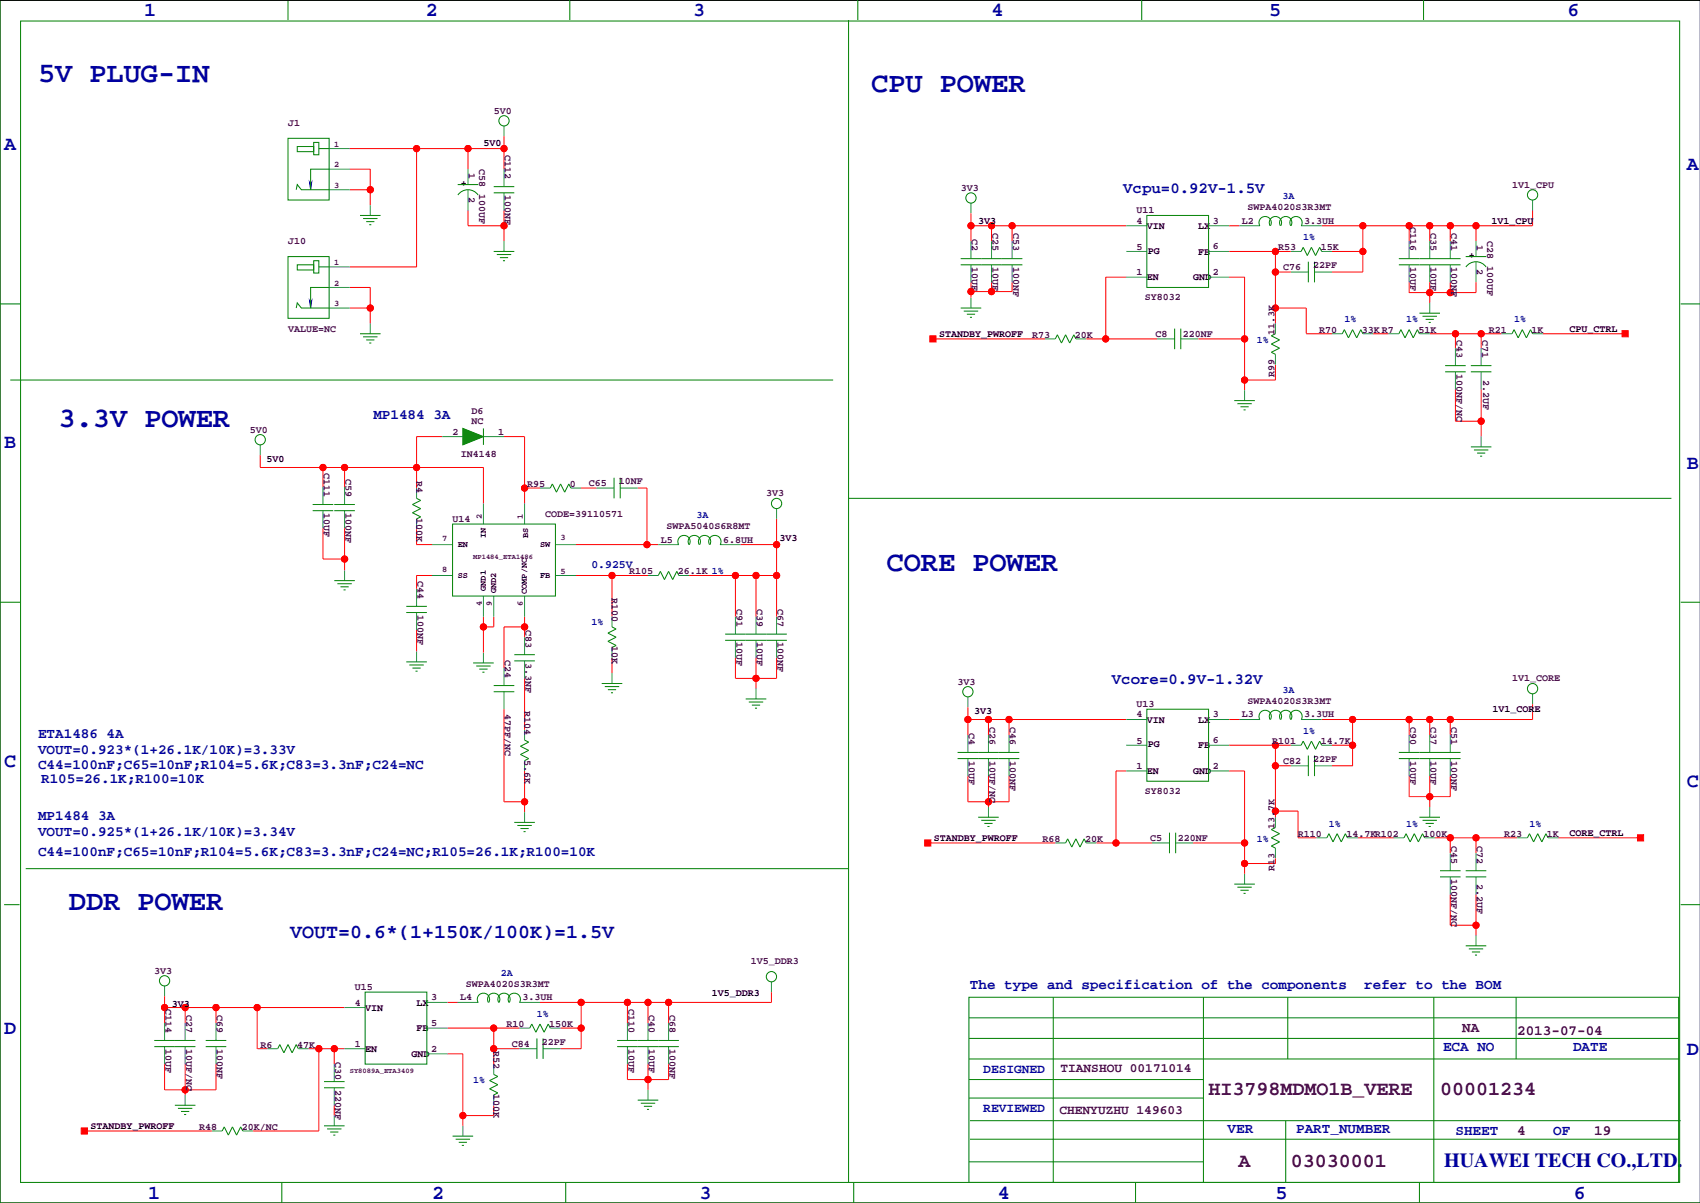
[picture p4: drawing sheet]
<svg xmlns="http://www.w3.org/2000/svg" width="420mm" height="297mm" viewBox="0 0 420 297" stroke-linecap="round" stroke-linejoin="round" font-family="sans-serif">
<path d="M419.9 .1h-419.9v296.9h419.9" fill="none" stroke="#000" stroke-width=".25"/>
<g fill="none" stroke="#f00" stroke-width=".25">
<path d="M86.4 36.7h38.1M102.9 36.7v29.2h-16.5M115.6 36.7v5.1M124.5 33.6v8.2M86.4 41.8h5v8.9M86.4 46.8h5M115.6 51.9v3.8h8.9M124.5 51.9v7.6M239.8 55.7h38.3M239.8 52.7v6.8M244.9 55.7v3.8M249.9 55.7v3.8"/>
<path d="M303.5 55.7h2.6M336.5 55.7v11.5h-7.6M348 55.7v3.8M353.1 55.7v3.8M358.1 55.7v3.8M364.5 55.7v3.8M378.5 51.9v3.8h-52.1M86.4 71h5v8.9M86.4 76.1h5M239.8 69.7v3.8M244.9 69.7v2.3M249.9 69.7v2.3h-10.1"/>
<path d="M278.1 68.4h-5.1v15.3M303.5 62.1h15.3M303.5 68.4h3.8v28M315 67.2h3.8M315 76.1h7.6v6.3h6.3M315 62.1v17.8M328.9 62.1h7.6M348 69.7v2.5h16.5v-2.5M353.1 69.7v5.1M358.1 69.7v2.5M230.4 83.7h27.7M268.2 83.7h17.6"/>
<path d="M295.9 83.7h11.4M315 90v3.8h-7.7M339.1 82.4h3.8M353.1 82.4h17.7M359.4 82.4v3.6M359.4 96.1v7.9h6.4M365.8 82.4v3.6M365.8 96.1v11.7M381 82.4h20.3M64.3 112.4v3h55.1v8.9M79.8 115.4v4.9M85.1 115.4v4.9"/>
<path d="M109.2 107.8h-6.3v12.7M124.5 107.8h5v16.5M79.8 130.4v7.6h5.3M85.1 130.4v10.4M102.9 130.7v3.8h3.8M129.5 120.5h3.8M142.2 134.5h20.4M143.5 120.5h3.8M157.5 120.5h2.3v14M182.9 134.5h8.9M191.8 128.1v24.2M102.9 155.6v5.3"/>
<path d="M106.7 142.1h-3.8v3.3M119.4 152.3v8.8M121.9 152.3v2.5h-2.5M129.5 152.3v5M129.5 154.8h-5v10.2M142.2 142.1h17.8M151.1 142.1v10.2M170.2 142.1h21.6M181.6 142.1v10.2M186.7 142.1v10.2M124.5 175.1v22.9h5M129.5 167.5v12.7"/>
<path d="M151.1 162.4v3.8M181.6 162.4v5.1h10.2v-5.1M186.7 162.4v7.6M239 174.6v6.9M239 177.7h39.1M244.1 177.7v3.8M249.2 177.7v3.8M303.5 177.7h2.6M334 177.7v11.4h-5.1M348 177.7v3.8M353.1 177.7v3.8M358.1 177.7v3.8"/>
<path d="M378.5 173.8v3.9h-52.1M129.5 190.4v10.1M239 191.6v6.4h10.2v-6.4M244.1 191.6v7.6M278.1 190.4h-2.5v17.7M303.5 190.4h3.8v25.4M303.5 184h15.3M315 184v17.8M315 189.1h3.8M328.9 184h5.1M348 191.6v5.1h10.1v-5.1M353.1 191.6v7.6"/>
<path d="M229.1 208.1h31.5M270.8 208.1h13.7M294.6 208.1h12.7M315 200.3h5.5v6.6h4.6M315 211.9v1.3h-7.7M335.3 206.9h8.9M354.3 206.9h20.3M358.1 206.9v3.8M364.5 206.9v3.8M384.8 206.9h20.3M358.1 220.8v7.7h6.4M364.5 220.8v10.2"/>
<path d="M40.6 246v6.6M40.6 248.8h44.5M45.7 248.8v3.8M53.3 248.8v3.8M63.5 248.8v10.1h2.5M76.2 258.9h8.9M78.7 258.9v20.4h-16.2M82.5 258.9v3.8M110.5 253.9h17.8M110.5 247.5h2.5M121.9 253.9v8.8M121.9 258.9h6.4"/>
<path d="M138.4 253.9h5.1M143.5 247.5v11.4h-5.1M154.9 247.5v5.1M160 247.5v5.1M165.1 247.5v5.1M190.5 245v2.5h-57.2M20.8 279.3h31.5M40.6 262.7v6.4h12.7v-6.4M45.7 262.7v7.7M82.5 272.9v2.5M110.5 260.2h3.8v17.8M121.9 272.9v2.5h-7.6"/>
<path d="M154.9 262.7v3.9h10.2v-3.9M160 262.7v6.4"/>
<circle cx="102.9" cy="36.7" r=".76"/>
<circle cx="115.6" cy="36.7" r=".76"/>
<circle cx="124.5" cy="36.7" r=".76"/>
<circle cx="91.4" cy="46.8" r=".76"/>
<circle cx="124.5" cy="55.7" r=".76"/>
<circle cx="239.8" cy="55.7" r=".76"/>
<circle cx="244.9" cy="55.7" r=".76"/>
<circle cx="249.9" cy="55.7" r=".76"/>
<circle cx="336.6" cy="55.7" r=".76"/>
<circle cx="348" cy="55.7" r=".76"/>
<circle cx="353.1" cy="55.7" r=".76"/>
<circle cx="358.1" cy="55.7" r=".76"/>
<circle cx="364.5" cy="55.7" r=".76"/>
<circle cx="91.4" cy="76.1" r=".76"/>
<circle cx="239.8" cy="72" r=".76"/>
<circle cx="244.9" cy="72" r=".76"/>
<circle cx="315" cy="67.2" r=".76"/>
<circle cx="315" cy="76.1" r=".76"/>
<circle cx="315" cy="62.1" r=".76"/>
<circle cx="336.6" cy="62.1" r=".76"/>
<circle cx="353.1" cy="72.2" r=".76"/>
<circle cx="358.1" cy="72.2" r=".76"/>
<circle cx="273.1" cy="83.7" r=".76"/>
<circle cx="307.3" cy="83.7" r=".76"/>
<circle cx="307.3" cy="93.8" r=".76"/>
<circle cx="359.4" cy="82.4" r=".76"/>
<circle cx="365.8" cy="82.4" r=".76"/>
<circle cx="79.8" cy="115.4" r=".76"/>
<circle cx="85.1" cy="115.4" r=".76"/>
<circle cx="102.9" cy="115.4" r=".76"/>
<circle cx="365.8" cy="104" r=".76"/>
<circle cx="85.1" cy="138" r=".76"/>
<circle cx="129.5" cy="120.5" r=".76"/>
<circle cx="159.8" cy="134.5" r=".76"/>
<circle cx="191.8" cy="134.5" r=".76"/>
<circle cx="119.4" cy="154.8" r=".76"/>
<circle cx="129.5" cy="154.8" r=".76"/>
<circle cx="151.1" cy="142.1" r=".76"/>
<circle cx="181.6" cy="142.1" r=".76"/>
<circle cx="186.7" cy="142.1" r=".76"/>
<circle cx="191.8" cy="142.1" r=".76"/>
<circle cx="186.7" cy="167.5" r=".76"/>
<circle cx="239" cy="177.7" r=".76"/>
<circle cx="244.1" cy="177.7" r=".76"/>
<circle cx="249.2" cy="177.7" r=".76"/>
<circle cx="334" cy="177.7" r=".76"/>
<circle cx="348" cy="177.7" r=".76"/>
<circle cx="353.1" cy="177.7" r=".76"/>
<circle cx="358.1" cy="177.7" r=".76"/>
<circle cx="129.5" cy="198" r=".76"/>
<circle cx="244.1" cy="198" r=".76"/>
<circle cx="315" cy="184" r=".76"/>
<circle cx="315" cy="189.1" r=".76"/>
<circle cx="334" cy="184" r=".76"/>
<circle cx="353.1" cy="196.7" r=".76"/>
<circle cx="275.6" cy="208.1" r=".76"/>
<circle cx="307.3" cy="208.1" r=".76"/>
<circle cx="307.3" cy="213.2" r=".76"/>
<circle cx="315" cy="200.3" r=".76"/>
<circle cx="358.1" cy="206.9" r=".76"/>
<circle cx="364.5" cy="206.9" r=".76"/>
<circle cx="364.5" cy="228.5" r=".76"/>
<circle cx="40.6" cy="248.8" r=".76"/>
<circle cx="45.7" cy="248.8" r=".76"/>
<circle cx="53.3" cy="248.8" r=".76"/>
<circle cx="63.5" cy="248.8" r=".76"/>
<circle cx="78.7" cy="258.9" r=".76"/>
<circle cx="82.6" cy="258.9" r=".76"/>
<circle cx="121.9" cy="258.9" r=".76"/>
<circle cx="121.9" cy="253.9" r=".76"/>
<circle cx="143.5" cy="253.9" r=".76"/>
<circle cx="143.5" cy="247.5" r=".76"/>
<circle cx="154.9" cy="247.5" r=".76"/>
<circle cx="160" cy="247.5" r=".76"/>
<circle cx="165.1" cy="247.5" r=".76"/>
<circle cx="45.7" cy="269.1" r=".76"/>
<circle cx="114.3" cy="275.4" r=".76"/>
<circle cx="160" cy="266.6" r=".76"/>
</g>
<g fill="none" stroke="#008080" stroke-width=".25">
<path d="M81.3 36.7h5.1M124.5 31.1v2.5M81.3 41.8h5.1M81.3 46.8h5.1M91.4 50.7v2.5M115.6 41.8v3.8M115.6 46.8v5.1M124.5 41.8v4.3M124.5 47.6v4.3M124.5 59.5v2.6M239.8 50.2v2.5M239.8 59.5v4.4"/>
<path d="M244.9 59.5v4.4M249.9 59.5v4.4M278.1 55.7h5.1M298.4 55.7h5.1M306.1 55.7h5M321.3 55.7h5.1M348 59.5v4.4M353.1 59.5v4.4M358.1 59.5v4.4M364.5 59.5v3.9M378.5 49.4v2.5M81.3 65.9h5.1"/>
<path d="M81.3 71h5.1M81.3 76.1h5.1M91.4 79.9v2.5M239.8 65.4v4.3M239.8 73.5v2.6M244.9 65.4v4.3M249.9 65.4v4.3M278.1 62.1h5.1M278.1 68.4h5.1M298.4 62.1h5.1M298.4 68.4h5.1M315 79.9v2.5"/>
<path d="M318.8 67.2h4.3M318.8 62.1h2.5M324.6 67.2h4.3M326.4 62.1h2.5M348 65.4v4.3M353.1 65.4v4.3M353.1 74.8v2.5M358.1 65.4v4.3M364.5 64.6v5.1M258.1 83.7h2.5M265.7 83.7h2.5M285.8 83.7h4.3"/>
<path d="M291.6 83.7h4.3M307.3 96.4v2.5M315 87.5v2.5M328.9 82.4h2.6M336.5 82.4h2.6M342.9 82.4h2.5M350.5 82.4h2.6M359.4 86v4.3M359.4 91.8v4.3M365.8 86v4.3M365.8 91.8v4.3M370.8 82.4h2.6"/>
<path d="M378.5 82.4h2.5M64.3 109.8v2.6M109.2 107.8h5.1M119.4 107.8h5.1M365.8 107.8v2.5M79.8 120.3v4.3M79.8 126.1v4.3M85.1 120.3v4.3M85.1 126.1v4.3M102.9 120.5v2.5M102.9 128.1v2.6M106.7 134.5h5.1"/>
<path d="M119.4 124.3v5.1M129.5 124.3v5.1M133.3 120.5h2.6M137.2 134.5h5M141 120.5h2.5M147.3 120.5h4.3M153.2 120.5h4.3M162.6 134.5h5M177.8 134.5h5.1M191.8 125.6v2.5M85.1 140.8v2.6M102.9 145.4v4.3"/>
<path d="M102.9 151.2v4.4M106.7 142.1h5.1M119.4 147.2v5.1M121.9 147.2v5.1M129.5 147.2v5.1M129.5 157.3v4.4M137.2 142.1h5M151.1 152.3v2.5M151.1 159.9v2.5M160 142.1h2.6M167.6 142.1h2.6M181.6 152.3v4.3"/>
<path d="M181.6 158.1v4.3M186.7 152.3v4.3M186.7 158.1v4.3M191.8 152.3v4.3M191.8 158.1v4.3M102.9 160.9v2.5M119.4 161.1v2.6M124.5 165v4.3M124.5 170.8v4.3M129.5 163.2v4.3M151.1 166.2v2.6M186.7 170v2.6"/>
<path d="M239 172.1v2.5M278.1 177.7h5.1M298.4 177.7h5.1M306.1 177.7h5M321.3 177.7h5.1M378.5 171.3v2.5M129.5 180.2v2.5M129.5 187.8v2.6M239 181.5v4.3M239 187.3v4.3M244.1 181.5v4.3M244.1 187.3v4.3"/>
<path d="M244.1 199.2v2.6M249.2 181.5v4.3M249.2 187.3v4.3M278.1 184h5.1M278.1 190.4h5.1M298.4 184h5.1M298.4 190.4h5.1M318.8 184h2.5M318.8 189.1h4.3M324.6 189.1h4.3M326.4 184h2.5M348 181.5v4.3"/>
<path d="M348 187.3v4.3M353.1 181.5v4.3M353.1 187.3v4.3M353.1 199.2v2.6M358.1 181.5v4.3M358.1 187.3v4.3M129.5 200.5v2.6M260.6 208.1h2.5M268.2 208.1h2.6M284.5 208.1h4.3M290.3 208.1h4.3M307.3 215.8v2.5"/>
<path d="M315 201.8v2.5M315 209.4v2.5M325.1 206.9h2.6M332.7 206.9h2.6M344.2 206.9h2.5M351.8 206.9h2.5M358.1 210.7v4.3M358.1 216.5v4.3M364.5 210.7v4.3M364.5 216.5v4.3M374.6 206.9h2.6M382.3 206.9h2.5"/>
<path d="M364.5 231v2.5M40.6 243.4v2.6M40.6 252.6v4.3M40.6 258.4v4.3M45.7 252.6v4.3M45.7 258.4v4.3M53.3 252.6v4.3M53.3 258.4v4.3M66 258.9h2.6M73.7 258.9h2.5M85.1 258.9h5.1M85.1 248.8h5.1"/>
<path d="M105.4 253.9h5.1M105.4 247.5h5.1M113 247.5h5.1M128.3 258.9h4.3M128.3 253.9h2.5M128.3 247.5h5M134.1 258.9h4.3M135.9 253.9h2.5M154.9 252.6v4.3M154.9 258.4v4.3M160 252.6v4.3M160 258.4v4.3"/>
<path d="M165.1 252.6v4.3M165.1 258.4v4.3M190.5 242.4v2.6M45.7 270.4v2.5M52.3 279.3h2.6M59.9 279.3h2.6M82.5 262.7v4.4M82.5 268.6v4.3M82.5 275.4v2.6M105.4 260.2h5.1M114.3 278v2.5M121.9 262.7v2.6"/>
<path d="M121.9 270.4v2.5M160 269.1v2.5"/>
</g>
<g fill="none" stroke="#008000" stroke-width=".25">
<path d="M0 -.1v297.1h419.9M71.1 0v4.9M140.7 0v4.9M211.8 0v4.9M281.9 0v4.9M351.5 0v4.9M5.1 5.2h409.7v286.8h-409.7zM209.5 4.9v287.1M71.1 34.1h10.2v15.3h-10.2zM73.4 36.2h4.1v1.3h-4.1zM77.5 35.2h1.2v3h-1.2zM78.7 36.7h2.6"/>
<path d="M73.2 46.8l.2-1.2 1 1.2h6.9M81.3 41.8h-4.6v5M88.9 53.2h5.1M89.7 54h3.5M90.4 54.7h2.1M91.2 55.5h.5M113 45.6h5.1M113.1 48.1a3 3 0 0 1 5 0M121.9 46.1h5.1M121.9 47.6h5.1M283.2 53.2h15.2v17.8h-15.2zM311.1 55.8a1.52 1.52 0 0 1 1.3-2.3 1.52 1.52 0 0 1 1.3 2.3"/>
<path d="M313.7 55.8a1.52 1.52 0 0 1 1.3-2.3 1.52 1.52 0 0 1 1.3 2.3M316.2 55.8a1.52 1.52 0 0 1 1.3-2.3 1.52 1.52 0 0 1 1.3 2.3M318.7 55.8a1.52 1.52 0 0 1 1.3-2.3 1.52 1.52 0 0 1 1.3 2.3M0 75h5.1M71.1 63.4h10.2v15.2h-10.2zM73.2 76.1l.2-1.3 1 1.3h6.9M73.4 65.4h4.1v1.3h-4.1zM77.5 64.4h1.2v3h-1.2zM78.7 65.9h2.6M81.3 71h-4.6v5.1M121.9 62.1h5.1M122.7 62.9h3.5"/>
<path d="M123.4 63.6h2.1M124.2 64.4h.5M237.2 76.1h5.1M237.2 63.9h15.3M237.2 65.4h15.3M238 76.8h3.6M238.8 77.6h2M239.5 78.3h.5M321.3 62.1l.5-1 1 2 1-2 1.1 2 1-2 .5 1M323.1 64.6v5.1M324.6 64.6v5.1M345.4 63.9h15.3"/>
<path d="M345.4 65.4h15.3M350.5 77.3h5.1M351.3 78.1h3.5M352 78.9h2.1M352.8 79.6h.5M361.9 63.4h5.1M362 65.9a3 3 0 0 1 5 0M415 75h4.9M2.5 93.8h203.2M88.9 82.4h5.1M89.7 83.2h3.5M90.4 83.9h2.1"/>
<path d="M91.2 84.7h.5M260.6 83.7l.5-1 1 2 1-2 1.1 2 1-2 .5 1M290.1 81.1v5.1M291.6 81.1v5.1M304.8 98.9h5.1M305.6 99.7h3.5M315 82.4l-1.1 .5 2.1 1-2.1 1 2.1 1.1-2.1 1 1.1 .5M331.5 82.4l.5-1 1 2 1-2 1 2 1-2 .5 1M345.4 82.4l.5-1 1.1 2 1-2 1 2 1-2 .5 1M356.9 90.3h5M356.9 91.8h5M363.2 90.3h5.1"/>
<path d="M363.2 91.8h5.1M373.4 82.4l.5-1 1 2 1-2 1 2 1.1-2 .5 1M119.4 105.8v4M151.6 118v5M153.2 118v5M306.3 100.4h2.1M307.1 101.2h.5M363.2 110.3h5.1M364 111.1h3.5M364.7 111.9h2.1M365.5 112.6h.5M77.2 124.6h5.1"/>
<path d="M77.2 126.1h5.1M82.5 124.6h5.1M82.5 126.1h5.1M102.9 123l1 .6-2 1 2 1-2 1 2 1-1 .5M111.8 129.4h25.4v17.8h-25.4zM135.9 120.5l.5-1 1 2 1-2 1 2 1.1-2 .5 1M167.6 134.5a1.52 1.52 0 0 1 1.3-2.3 1.52 1.52 0 0 1 1.3 2.3M170.1 134.5a1.52 1.52 0 0 1 1.3-2.3 1.52 1.52 0 0 1 1.4 2.3M172.7 134.5a1.52 1.52 0 0 1 1.3-2.3 1.52 1.52 0 0 1 1.3 2.3M175.2 134.5a1.52 1.52 0 0 1 1.3-2.3 1.52 1.52 0 0 1 1.3 2.3M209.5 123h203.2M0 148.7h5.1"/>
<path d="M82.5 143.4h5.1M83.3 144.1h3.6M84.1 144.9h2M84.8 145.7h.5M100.3 149.7h5.1M100.3 151.2h5.1M151.1 154.8l1 .5-2 1 2 1-2 1.1 2 1-1 .5M162.6 142.1l.5-1 1 2 1-2 1 2 1-2 .5 1M179.1 156.6h15.2M179.1 158.1h15.2M415 148.7h4.9M100.3 163.4h5.1"/>
<path d="M101.1 164.2h3.5M101.9 165h2M102.6 165.7h.5M116.8 163.7h5.1M117.6 164.5h3.6M118.4 165.2h2M119.1 166h.5M121.9 169.3h5.1M121.9 170.8h5.1M127 161.7h5.1M127 163.2h5.1M148.6 168.8h5.1"/>
<path d="M149.4 169.5h3.5M150.1 170.3h2M150.9 171.1h.5M184.1 172.6h5.1M184.9 173.3h3.6M185.7 174.1h2M186.4 174.9h.5M283.2 175.1h15.2v17.8h-15.2zM311.1 177.7a1.52 1.52 0 0 1 1.3-2.3 1.52 1.52 0 0 1 1.3 2.3M313.7 177.7a1.52 1.52 0 0 1 1.3-2.3 1.52 1.52 0 0 1 1.3 2.3M316.2 177.7a1.52 1.52 0 0 1 1.3-2.3 1.52 1.52 0 0 1 1.3 2.3M318.7 177.7a1.52 1.52 0 0 1 1.3-2.3 1.52 1.52 0 0 1 1.3 2.3"/>
<path d="M129.5 182.7l1.1 .5-2.1 1.1 2.1 1-2.1 1 2.1 1-1.1 .5M236.5 185.8h15.2M236.5 187.3h15.2M321.3 184l.5-1 1 2 1-2 1.1 2 1-2 .5 1M323.1 186.5v5.1M324.6 186.5v5.1M345.4 185.8h15.3M345.4 187.3h15.3M6.3 214.5h203.2M127 203.1h5.1M127.8 203.8h3.5M128.5 204.6h2.1"/>
<path d="M129.3 205.3h.5M241.6 201.8h5M242.3 202.6h3.6M243.1 203.3h2M243.8 204.1h.5M263.1 208.1l.6-1 1 2.1 1-2.1 1 2.1 1-2.1 .5 1M288.8 205.6v5.1M290.3 205.6v5.1M304.8 218.3h5.1M305.6 219.1h3.5M306.3 219.8h2.1M315 204.3l-1.1 .5 2.1 1.1-2.1 1 2.1 1-2.1 1 1.1 .5"/>
<path d="M327.7 206.9l.5-1 1 2 1-2 1 2 1-2 .5 1M346.7 206.9l.5-1 1 2 1-2 1.1 2 1-2 .5 1M350.5 201.8h5.1M351.3 202.6h3.5M352 203.3h2.1M352.8 204.1h.5M355.6 215h5.1M355.6 216.5h5.1M361.9 215h5.1M361.9 216.5h5.1M377.2 206.9l.5-1 1 2 1-2 1 2 1.1-2 .5 1M1 223.4h3.8"/>
<path d="M307.1 220.6h.5M361.9 233.5h5.1M362.7 234.3h3.6M363.5 235.1h2M364.2 235.8h.5M415 223.4h4.9M38.1 256.9h10.2M38.1 258.4h10.2M50.8 256.9h5.1M50.8 258.4h5.1M68.6 258.9l.5-1 1 2.1 1-2.1 1 2.1 1.1-2.1 .5 1M90.2 245h15.2v17.7h-15.2z"/>
<path d="M118.1 247.5a1.52 1.52 0 0 1 1.3-2.3 1.52 1.52 0 0 1 1.3 2.3M120.6 247.5a1.52 1.52 0 0 1 1.3-2.3 1.52 1.52 0 0 1 1.3 2.3M123.2 247.5a1.52 1.52 0 0 1 1.3-2.3 1.52 1.52 0 0 1 1.3 2.3M125.7 247.5a1.52 1.52 0 0 1 1.3-2.3 1.52 1.52 0 0 1 1.3 2.3M130.8 253.9l.5-1.1 1 2.1 1-2.1 1.1 2.1 1-2.1 .5 1.1M132.6 256.4v5.1M134.1 256.4v5.1M152.4 256.9h15.2M152.4 258.4h15.2M239.3 246.2h175.2v45.8h-175.2zM239.3 251.3h175.2M239.3 256.4h175.2"/>
<path d="M260.1 246.2v45.8M297.2 246.2v45.8M318 246.2v15.3M354.1 246.2v45.8M374.4 246.2v15.3M43.2 272.9h5.1M43.9 273.7h3.6M44.7 274.4h2M45.5 275.2h.5M54.9 279.3l.5-1.1 1 2.1 1-2.1 1 2.1 1-2.1 .5 1.1M80 278h5.1M80 267.1h5.1"/>
<path d="M80 268.6h5.1M80.8 278.8h3.5M81.5 279.5h2.1M121.9 265.3l1 .5-2 1 2 1-2 1 2 1.1-1 .5M157.5 271.6h5.1M158.2 272.4h3.6M159 273.2h2M159.8 273.9h.5M239.3 266.6h57.9M239.3 261.5h175.2M239.3 271.1h57.9M239.5 276.7h175.5"/>
<path d="M317.5 276.7v15.3M69.6 292v5M82.3 280.3h.5M111.8 280.5h5M112.5 281.3h3.6M113.3 282.1h2M114 282.8h.6M139.7 292v5M210.8 292v5M239.3 286.9h57.9M239.5 281.3h175M280.4 292v5"/>
<path d="M350.5 292v5M383.5 287.4h.1"/>
<circle cx="124.5" cy="29.8" r="1.27"/>
<circle cx="239.8" cy="48.9" r="1.27"/>
<circle cx="378.5" cy="48.1" r="1.27"/>
<circle cx="64.3" cy="108.6" r="1.27"/>
<circle cx="191.8" cy="124.3" r="1.27"/>
<circle cx="239" cy="170.8" r="1.27"/>
<circle cx="378.5" cy="170" r="1.27"/>
<circle cx="40.6" cy="242.2" r="1.27"/>
<circle cx="190.5" cy="241.2" r="1.27"/>
</g>
<g fill="#f00" stroke="#f00" stroke-width=".25">
<path d="M20.1 278.5h1.5v1.5h-1.5z" fill-rule="evenodd"/>
<path d="M400.6 81.6h1.5v1.6h-1.5z" fill-rule="evenodd"/>
<path d="M404.4 206.1h1.5v1.5h-1.5z" fill-rule="evenodd"/>
<path d="M229.6 82.9h1.5v1.5h-1.5z" fill-rule="evenodd"/>
<path d="M228.3 207.4h1.6v1.5h-1.6z" fill-rule="evenodd"/>
<circle cx="364.5" cy="55.7" r=".76"/>
<circle cx="358.1" cy="55.7" r=".76"/>
<circle cx="336.6" cy="62.1" r=".76"/>
<circle cx="336.6" cy="55.7" r=".76"/>
<circle cx="348" cy="55.7" r=".76"/>
<circle cx="353.1" cy="55.7" r=".76"/>
<circle cx="91.4" cy="76.1" r=".76"/>
<circle cx="273.1" cy="83.7" r=".76"/>
<circle cx="91.4" cy="46.8" r=".76"/>
<circle cx="151.1" cy="142.1" r=".76"/>
<circle cx="186.7" cy="167.5" r=".76"/>
<circle cx="129.5" cy="154.8" r=".76"/>
<circle cx="239.8" cy="72" r=".76"/>
<circle cx="244.9" cy="72" r=".76"/>
<circle cx="359.4" cy="82.4" r=".76"/>
<circle cx="365.8" cy="82.4" r=".76"/>
<circle cx="315" cy="62.1" r=".76"/>
<circle cx="315" cy="76.1" r=".76"/>
<circle cx="315" cy="67.2" r=".76"/>
<circle cx="365.8" cy="104" r=".76"/>
<circle cx="307.3" cy="93.8" r=".76"/>
<circle cx="307.3" cy="83.7" r=".76"/>
<circle cx="244.1" cy="198" r=".76"/>
<circle cx="364.5" cy="206.9" r=".76"/>
<circle cx="358.1" cy="206.9" r=".76"/>
<circle cx="364.5" cy="228.5" r=".76"/>
<circle cx="307.3" cy="213.2" r=".76"/>
<circle cx="307.3" cy="208.1" r=".76"/>
<circle cx="358.1" cy="177.7" r=".76"/>
<circle cx="353.1" cy="177.7" r=".76"/>
<circle cx="348" cy="177.7" r=".76"/>
<circle cx="334" cy="177.7" r=".76"/>
<circle cx="334" cy="184" r=".76"/>
<circle cx="353.1" cy="196.7" r=".76"/>
<circle cx="160" cy="266.6" r=".76"/>
<circle cx="45.7" cy="269.1" r=".76"/>
<circle cx="114.3" cy="275.4" r=".76"/>
<circle cx="121.9" cy="253.9" r=".76"/>
<circle cx="121.9" cy="258.9" r=".76"/>
<circle cx="129.5" cy="198" r=".76"/>
<circle cx="239.8" cy="55.7" r=".76"/>
<circle cx="244.9" cy="55.7" r=".76"/>
<circle cx="249.9" cy="55.7" r=".76"/>
<circle cx="249.2" cy="177.7" r=".76"/>
<circle cx="239" cy="177.7" r=".76"/>
<circle cx="244.1" cy="177.7" r=".76"/>
<circle cx="143.5" cy="253.9" r=".76"/>
<circle cx="143.5" cy="247.5" r=".76"/>
<circle cx="154.9" cy="247.5" r=".76"/>
<circle cx="160" cy="247.5" r=".76"/>
<circle cx="165.1" cy="247.5" r=".76"/>
<circle cx="124.5" cy="55.7" r=".76"/>
<circle cx="119.4" cy="154.8" r=".76"/>
<circle cx="159.8" cy="134.5" r=".76"/>
<circle cx="102.9" cy="36.7" r=".76"/>
<circle cx="115.6" cy="36.7" r=".76"/>
<circle cx="124.5" cy="36.7" r=".76"/>
<circle cx="85.1" cy="138" r=".76"/>
<circle cx="102.9" cy="115.4" r=".76"/>
<circle cx="85.1" cy="115.4" r=".76"/>
<circle cx="79.8" cy="115.4" r=".76"/>
<circle cx="40.6" cy="248.8" r=".76"/>
<circle cx="45.7" cy="248.8" r=".76"/>
<circle cx="53.3" cy="248.8" r=".76"/>
<circle cx="63.5" cy="248.8" r=".76"/>
<circle cx="78.7" cy="258.9" r=".76"/>
<circle cx="82.6" cy="258.9" r=".76"/>
<circle cx="358.1" cy="72.2" r=".76"/>
<circle cx="353.1" cy="72.2" r=".76"/>
<circle cx="275.6" cy="208.1" r=".76"/>
<circle cx="129.5" cy="120.5" r=".76"/>
<circle cx="315" cy="184" r=".76"/>
<circle cx="315" cy="189.1" r=".76"/>
<circle cx="315" cy="200.3" r=".76"/>
<circle cx="181.6" cy="142.1" r=".76"/>
<circle cx="186.7" cy="142.1" r=".76"/>
<circle cx="191.8" cy="142.1" r=".76"/>
<circle cx="191.8" cy="134.5" r=".76"/>
</g>
<g fill="#0000a0" stroke="#0000a0" stroke-width=".25">
<path d="M76.5 45.1l.2 .5 .3-.5-.3 1.7z" fill-rule="evenodd"/>
<path d="M76.5 74.3l.2 .5 .3-.5-.3 1.8z" fill-rule="evenodd"/>
</g>
<path d="M114.3 105.8l5.1 2-5.1 2z" fill-rule="evenodd" fill="#008000" stroke="#008000" stroke-width=".25"/>
<g font-size="7.1" fill="#0000a0">
<text x="9.4" y="20.3">5V PLUG-IN</text>
<text x="215.1" y="22.8">CPU POWER</text>
<text x="14.5" y="105.4">3.3V POWER</text>
<text x="218.9" y="140.9">CORE POWER</text>
<text x="17" y="224.7">DDR POWER</text>
</g>
<g font-size="4.9" fill="#0000a0">
<text x="35.6" y="3.9">1</text>
<text x="105.2" y="3.9">2</text>
<text x="171.2" y="3.9">3</text>
<text x="244.9" y="3.9">4</text>
<text x="313.4" y="3.9">5</text>
<text x="387.1" y="3.9">6</text>
<text x="1" y="36.9">A</text>
<text x="416.6" y="42">A</text>
<text x="1" y="110.6">B</text>
<text x="416.6" y="115.7">B</text>
<text x="1" y="189.3">C</text>
<text x="416.6" y="194.4">C</text>
<text x="71.6" y="231.5">VOUT=0.6*(1+150K/100K)=1.5V</text>
<text x="1" y="255.4">D</text>
<text x="416.6" y="260.5">D</text>
<text x="356.6" y="288">HUAWEI TECH CO.,LTD.</text>
<text x="36.6" y="296">1</text>
<text x="106.7" y="296">2</text>
<text x="172.7" y="296">3</text>
<text x="246.4" y="296">4</text>
<text x="315" y="296">5</text>
<text x="388.6" y="296">6</text>
</g>
<g font-size="4.9" fill="#400040">
<text x="298.5" y="270.5">HI3798MDMO1B_VERE</text>
<text x="355.6" y="270.5">00001234</text>
<text x="305.9" y="288.3">A</text>
<text x="318.8" y="288.3">03030001</text>
</g>
<g font-size="3.9" fill="#0000a0">
<text x="277.4" y="47.6">Vcpu=0.92V-1.5V</text>
<text x="274.6" y="169">Vcore=0.9V-1.32V</text>
</g>
<g font-size="3.5" fill="#0000a0">
<text x="92.2" y="103.5">MP1484 3A</text>
<text x="9.4" y="182.3">ETA1486 4A</text>
<text x="9.4" y="189.9">C44=100nF;C65=10nF;R104=5.6K;C83=3.3nF;C24=NC</text>
<text x="9.4" y="186.1">VOUT=0.923*(1+26.1K/10K)=3.33V</text>
<text x="10.2" y="193.4">R105=26.1K;R100=10K</text>
<text x="9.4" y="202.6">MP1484 3A</text>
<text x="9.4" y="206.4">VOUT=0.925*(1+26.1K/10K)=3.34V</text>
<text x="9.4" y="211.5">C44=100nF;C65=10nF;R104=5.6K;C83=3.3nF;C24=NC;R105=26.1K;R100=10K</text>
<text x="239.5" y="244.2">The type and specification of the components</text>
<text x="336.9" y="244.2">refer to the BOM</text>
<text x="356.4" y="259.4">ECA NO</text>
<text x="388.5" y="259.4">DATE</text>
<text x="303.1" y="279.7">VER</text>
<text x="320.1" y="279.7">PART_NUMBER</text>
<text x="359.4" y="280.3">SHEET</text>
<text x="383.5" y="280.3">OF</text>
</g>
<g font-size="3.5" fill="#400040">
<text x="361.1" y="254.9">NA</text>
<text x="374.6" y="255.7">2013-07-04</text>
<text x="374.6" y="280.3">4</text>
<text x="393.7" y="280.3">19</text>
</g>
<g font-size="3.2" fill="#0000a0">
<text x="242.8" y="264.9">DESIGNED</text>
<text x="242.8" y="274.5">REVIEWED</text>
</g>
<g font-size="3.2" fill="#400040">
<text x="261.9" y="264.7">TIANSHOU 00171014</text>
<text x="261.6" y="275.1">CHENYUZHU 149603</text>
</g>
<text font-size="2.8" fill="#0000a0" x="146" y="140.3">0.925V</text>
<g font-size="2.5" fill="#400040">
<text x="121.9" y="28.1">5V0</text>
<text x="71.1" y="31.1">J1</text>
<text x="118.3" y="41.8" transform="rotate(90 118.3 41.8)">C58</text>
<text x="124.7" y="38.4" transform="rotate(90 124.7 38.4)">C112</text>
<text x="115.8" y="42.8" transform="rotate(90 115.8 42.8)">1</text>
<text x="118.3" y="47.9" transform="rotate(90 118.3 47.9)">100UF</text>
<text x="237.2" y="47.1">3V3</text>
<text x="373.4" y="46.3">1V1_CPU</text>
<text x="115.8" y="48.6" transform="rotate(90 115.8 48.6)">2</text>
<text x="124.7" y="48.1" transform="rotate(90 124.7 48.1)">100NF</text>
<text x="280.7" y="52.7">U11</text>
<text x="308.1" y="51.9">SWPA4020S3R3MT</text>
<text x="240" y="59.1" transform="rotate(90 240 59.1)">C2</text>
<text x="245.1" y="57.6" transform="rotate(90 245.1 57.6)">C25</text>
<text x="250.2" y="57.6" transform="rotate(90 250.2 57.6)">C53</text>
<text x="280.7" y="55.2">4</text>
<text x="299.5" y="55.2">3</text>
<text x="306.7" y="55.2">L2</text>
<text x="322.1" y="55.2">3.3UH</text>
<text x="348.2" y="56.2" transform="rotate(90 348.2 56.2)">C116</text>
<text x="353.3" y="57.6" transform="rotate(90 353.3 57.6)">C35</text>
<text x="358.4" y="57.6" transform="rotate(90 358.4 57.6)">C41</text>
<text x="367.3" y="59.5" transform="rotate(90 367.3 59.5)">C28</text>
<text x="71.1" y="60.3">J10</text>
<text x="240" y="65.9" transform="rotate(90 240 65.9)">10UF</text>
<text x="245.1" y="65.9" transform="rotate(90 245.1 65.9)">10UF</text>
<text x="250.2" y="65.9" transform="rotate(90 250.2 65.9)">100NF</text>
<text x="280.7" y="61.8">5</text>
<text x="299.5" y="61.6">6</text>
<text x="315.6" y="61.8">R53</text>
<text x="326.1" y="61.8">15K</text>
<text x="348.2" y="65.9" transform="rotate(90 348.2 65.9)">10UF</text>
<text x="353.3" y="65.9" transform="rotate(90 353.3 65.9)">10UF</text>
<text x="358.4" y="65.9" transform="rotate(90 358.4 65.9)">100NF</text>
<text x="364.7" y="60.6" transform="rotate(90 364.7 60.6)">1</text>
<text x="367.3" y="65.6" transform="rotate(90 367.3 65.6)">100UF</text>
<text x="280.7" y="67.9">1</text>
<text x="299.5" y="67.9">2</text>
<text x="316.9" y="66.7">C76</text>
<text x="324.3" y="66.2">22PF</text>
<text x="364.7" y="66.4" transform="rotate(90 364.7 66.4)">2</text>
<text x="282.7" y="74">SY8032</text>
<text x="71.1" y="81.9">VALUE=NC</text>
<text x="254.9" y="83.4">R73</text>
<text x="265.4" y="83.4">20K</text>
<text x="285.3" y="83.2">C8</text>
<text x="292.1" y="83.2">220NF</text>
<text x="314.7" y="82.7" transform="rotate(-90 314.7 82.7)">11.3K</text>
<text x="325.8" y="82.2">R70</text>
<text x="336.3" y="82.2">33K R7</text>
<text x="350.3" y="82.2">51K</text>
<text x="367.7" y="82.2">R21</text>
<text x="378.2" y="82.2">1K</text>
<text x="359.6" y="84.1" transform="rotate(90 359.6 84.1)">C43</text>
<text x="366" y="84.1" transform="rotate(90 366 84.1)">C71</text>
<text x="314.7" y="93.2" transform="rotate(-90 314.7 93.2)">R99</text>
<text x="359.6" y="92.3" transform="rotate(90 359.6 92.3)">100NF/NC</text>
<text x="366.2" y="93.8" transform="rotate(90 366.2 93.8)">2.2UF</text>
<text x="61.7" y="106.8">5V0</text>
<text x="111.8" y="107.3">2</text>
<text x="116.4" y="102.2">D6</text>
<text x="116.4" y="104.8">NC</text>
<text x="123" y="107.3">1</text>
<text x="113.8" y="112.9">IN4148</text>
<text x="80" y="116.9" transform="rotate(90 80 116.9)">C111</text>
<text x="85.3" y="118.3" transform="rotate(90 85.3 118.3)">C59</text>
<text x="102.8" y="118.8" transform="rotate(90 102.8 118.8)">R4</text>
<text x="152.8" y="119.6">10NF</text>
<text x="130.2" y="120.3">R95</text>
<text x="140.7" y="120.3">0</text>
<text x="145.4" y="120">C65</text>
<text x="189.2" y="122.5">3V3</text>
<text x="80" y="126.6" transform="rotate(90 80 126.6)">10UF</text>
<text x="85.3" y="126.6" transform="rotate(90 85.3 126.6)">100NF</text>
<text x="102.8" y="127.9" transform="rotate(90 102.8 127.9)">100K</text>
<text x="111.8" y="128.9">U14</text>
<text x="134.6" y="127.6">CODE=39110571</text>
<text x="164.6" y="130.7">SWPA5040S6R8MT</text>
<text x="163.2" y="134">L5</text>
<text x="178.6" y="134">6.8UH</text>
<text x="103.1" y="143.5" transform="rotate(90 103.1 143.5)">C44</text>
<text x="155.4" y="141.8">R105</text>
<text x="167.4" y="141.8">26.1K 1%</text>
<text x="151.1" y="147.6" transform="rotate(90 151.1 147.6)">R100</text>
<text x="103.1" y="151.8" transform="rotate(90 103.1 151.8)">100NF</text>
<text x="129.8" y="155.4" transform="rotate(90 129.8 155.4)">C83</text>
<text x="181.8" y="150.4" transform="rotate(90 181.8 150.4)">C91</text>
<text x="186.9" y="150.4" transform="rotate(90 186.9 150.4)">C39</text>
<text x="192" y="150.4" transform="rotate(90 192 150.4)">C67</text>
<text x="151.1" y="159.6" transform="rotate(90 151.1 159.6)">10K</text>
<text x="181.8" y="158.6" transform="rotate(90 181.8 158.6)">10UF</text>
<text x="186.9" y="158.6" transform="rotate(90 186.9 158.6)">10UF</text>
<text x="192" y="158.6" transform="rotate(90 192 158.6)">100NF</text>
<text x="124.7" y="163.1" transform="rotate(90 124.7 163.1)">C24</text>
<text x="129.8" y="163.7" transform="rotate(90 129.8 163.7)">3.3NF</text>
<text x="236.5" y="169">3V3</text>
<text x="308.1" y="173.9">SWPA4020S3R3MT</text>
<text x="373.4" y="168.3">1V1_CORE</text>
<text x="124.7" y="176.4" transform="rotate(90 124.7 176.4)">47PF/NC</text>
<text x="129.5" y="175.5" transform="rotate(90 129.5 175.5)">R104</text>
<text x="244.3" y="179.6" transform="rotate(90 244.3 179.6)">C26</text>
<text x="249.4" y="179.6" transform="rotate(90 249.4 179.6)">C46</text>
<text x="280.7" y="177.2">4</text>
<text x="280.7" y="174.6">U13</text>
<text x="299.5" y="177.2">3</text>
<text x="306.7" y="177.2">L3</text>
<text x="322.1" y="177.2">3.3UH</text>
<text x="348.2" y="179.6" transform="rotate(90 348.2 179.6)">C90</text>
<text x="353.3" y="179.6" transform="rotate(90 353.3 179.6)">C37</text>
<text x="358.4" y="179.6" transform="rotate(90 358.4 179.6)">C51</text>
<text x="239.2" y="181" transform="rotate(90 239.2 181)">C4</text>
<text x="280.7" y="183.8">5</text>
<text x="299.5" y="183.5">6</text>
<text x="314.1" y="183.8">R101</text>
<text x="326.1" y="183.8">14.7K</text>
<text x="129.5" y="187.6" transform="rotate(90 129.5 187.6)">5.6K</text>
<text x="239.2" y="187.8" transform="rotate(90 239.2 187.8)">10UF</text>
<text x="244.3" y="187.8" transform="rotate(90 244.3 187.8)">10UF/NC</text>
<text x="249.4" y="187.8" transform="rotate(90 249.4 187.8)">100NF</text>
<text x="280.7" y="189.9">1</text>
<text x="299.5" y="189.9">2</text>
<text x="316.9" y="188.6">C82</text>
<text x="324.3" y="188.2">22PF</text>
<text x="348.2" y="187.8" transform="rotate(90 348.2 187.8)">10UF</text>
<text x="353.3" y="187.8" transform="rotate(90 353.3 187.8)">10UF</text>
<text x="358.4" y="187.8" transform="rotate(90 358.4 187.8)">100NF</text>
<text x="282.7" y="195.9">SY8032</text>
<text x="257.4" y="207.9">R68</text>
<text x="268" y="207.9">20K</text>
<text x="284.1" y="207.6">C5</text>
<text x="290.8" y="207.6">220NF</text>
<text x="314.7" y="204.6" transform="rotate(-90 314.7 204.6)">13.7K</text>
<text x="320.5" y="206.6">R110</text>
<text x="332.5" y="206.6">14.7KR102</text>
<text x="351.5" y="206.6">100K</text>
<text x="358.4" y="208.8" transform="rotate(90 358.4 208.8)">C45</text>
<text x="364.7" y="208.8" transform="rotate(90 364.7 208.8)">C72</text>
<text x="371.5" y="206.6">R23</text>
<text x="382" y="206.6">1K</text>
<text x="314.7" y="215.1" transform="rotate(-90 314.7 215.1)">R13</text>
<text x="358.4" y="217" transform="rotate(90 358.4 217)">100NF/NC</text>
<text x="364.7" y="218.3" transform="rotate(90 364.7 218.3)">2.2UF</text>
<text x="185.4" y="238.1">1V5_DDR3</text>
<text x="38.1" y="240.4">3V3</text>
<text x="87.6" y="244.5">U15</text>
<text x="115.1" y="243.7">SWPA4020S3R3MT</text>
<text x="40.9" y="249.2" transform="rotate(90 40.9 249.2)">C114</text>
<text x="45.9" y="250.7" transform="rotate(90 45.9 250.7)">C27</text>
<text x="53.6" y="250.7" transform="rotate(90 53.6 250.7)">C69</text>
<text x="87.6" y="248.3">4</text>
<text x="106.5" y="247">3</text>
<text x="113.6" y="247">L4</text>
<text x="129" y="247">3.3UH</text>
<text x="155.2" y="249.2" transform="rotate(90 155.2 249.2)">C110</text>
<text x="160.2" y="250.7" transform="rotate(90 160.2 250.7)">C40</text>
<text x="165.3" y="250.7" transform="rotate(90 165.3 250.7)">C68</text>
<text x="106.5" y="253.4">5</text>
<text x="125.1" y="253.6">R10</text>
<text x="135.6" y="253.6">150K</text>
<text x="40.9" y="258.9" transform="rotate(90 40.9 258.9)">10UF</text>
<text x="45.9" y="258.9" transform="rotate(90 45.9 258.9)">10UF/NC</text>
<text x="53.6" y="258.9" transform="rotate(90 53.6 258.9)">100NF</text>
<text x="64.3" y="258.7">R6</text>
<text x="73.4" y="258.7">47K</text>
<text x="82.8" y="262.1" transform="rotate(90 82.8 262.1)">C30</text>
<text x="87.6" y="258.4">1</text>
<text x="106.5" y="259.7">2</text>
<text x="121.9" y="259.6" transform="rotate(90 121.9 259.6)">R52</text>
<text x="126.4" y="258.4">C84</text>
<text x="133.8" y="258">22PF</text>
<text x="155.2" y="258.9" transform="rotate(90 155.2 258.9)">10UF</text>
<text x="160.2" y="258.9" transform="rotate(90 160.2 258.9)">10UF</text>
<text x="165.3" y="258.9" transform="rotate(90 165.3 258.9)">100NF</text>
<text x="82.8" y="269.1" transform="rotate(90 82.8 269.1)">220NF</text>
<text x="121.9" y="270.1" transform="rotate(90 121.9 270.1)">100K</text>
<text x="49.1" y="279">R48</text>
<text x="59.7" y="279">20K/NC</text>
</g>
<g font-size="2.5">
<text x="119.4" y="35.9">5V0</text>
<text x="113.8" y="45.8">+</text>
<text x="241.6" y="55.2">3V3</text>
<text x="283.2" y="56.5">VIN</text>
<text x="295.9" y="56.5">LX</text>
<text x="368.3" y="55.2">1V1_CPU</text>
<text x="283.5" y="62.6">PG</text>
<text x="295.9" y="62.9">FB</text>
<text x="362.7" y="63.6">+</text>
<text x="283.2" y="69.2">EN</text>
<text x="294.6" y="69.2">GND</text>
<text x="231.9" y="83.2">STANDBY_PWROFF</text>
<text x="387.6" y="81.9">CPU_CTRL</text>
<text x="65.8" y="114.2">5V0</text>
<text x="192.5" y="133.5">3V3</text>
<text x="240.5" y="176.4">3V3</text>
<text x="283.2" y="178.4">VIN</text>
<text x="295.9" y="178.4">LX</text>
<text x="368.6" y="175.9">1V1_CORE</text>
<text x="283.5" y="184.5">PG</text>
<text x="295.9" y="184.8">FB</text>
<text x="283.2" y="191.1">EN</text>
<text x="294.6" y="191.1">GND</text>
<text x="230.6" y="207.6">STANDBY_PWROFF</text>
<text x="387.6" y="206.4">CORE_CTRL</text>
<text x="175.8" y="246">1V5_DDR3</text>
<text x="42.4" y="248.5">3V3</text>
<text x="90.2" y="249.5">VIN</text>
<text x="102.9" y="248.3">LX</text>
<text x="102.9" y="254.6">FB</text>
<text x="90.2" y="259.7">EN</text>
<text x="101.6" y="261">GND</text>
<text x="22.4" y="278.8">STANDBY_PWROFF</text>
</g>
<g font-size="2.5" fill="#0000a0">
<text x="316.7" y="49.1">3A</text>
<text x="321.8" y="59.3">1%</text>
<text x="332" y="79.6">1%</text>
<text x="347.2" y="79.6">1%</text>
<text x="373.9" y="79.6">1%</text>
<text x="310.4" y="84.7">1%</text>
<text x="172" y="127.9">3A</text>
<text x="146" y="154.3">1%</text>
<text x="316.7" y="171.1">3A</text>
<text x="321.8" y="181.2">1%</text>
<text x="310.4" y="207.9">1%</text>
<text x="328.2" y="204.1">1%</text>
<text x="347.2" y="204.1">1%</text>
<text x="377.7" y="204.1">1%</text>
<text x="123.7" y="240.9">2A</text>
<text x="132.6" y="251.1">1%</text>
<text x="116.8" y="267.3">1%</text>
</g>
<g font-size="2.1" fill="#400040">
<text x="82.5" y="36.3">1</text>
<text x="82.5" y="41.3">2</text>
<text x="82.5" y="46.4">3</text>
<text x="82.5" y="65.5">1</text>
<text x="82.5" y="70.5">2</text>
<text x="82.5" y="75.6">3</text>
<text x="118.9" y="128.1" transform="rotate(-90 118.9 128.1)">2</text>
<text x="129.1" y="128.1" transform="rotate(-90 129.1 128.1)">1</text>
<text x="109.2" y="133.6">7</text>
<text x="138.4" y="133.3">3</text>
<text x="109.2" y="141.2">8</text>
<text x="138.4" y="141.7">5</text>
<text x="118.9" y="149.7" transform="rotate(-90 118.9 149.7)">4</text>
<text x="121.5" y="149.7" transform="rotate(-90 121.5 149.7)">9</text>
<text x="129.1" y="149.7" transform="rotate(-90 129.1 149.7)">6</text>
</g>
<g font-size="2.1">
<text x="113" y="135.1">EN</text>
<text x="120" y="133" transform="rotate(-90 120 133)">IN</text>
<text x="130.4" y="133" transform="rotate(-90 130.4 133)">BS</text>
<text x="133.3" y="135.1">SW</text>
<text x="113" y="142.7">SS</text>
<text x="133.3" y="142.7">FB</text>
<text x="120" y="145.9" transform="rotate(-90 120 145.9)">GND1</text>
<text x="122.5" y="146.4" transform="rotate(-90 122.5 146.4)">GND2</text>
<text x="130.1" y="146.7" transform="rotate(-90 130.1 146.7)">COMP/NC</text>
</g>
<g font-size="1.8" fill="#400040">
<text x="116.8" y="137.9">MP1484_ETA1486</text>
<text x="86.4" y="264.9">SY8089A_ETA3409</text>
</g>
</svg>
